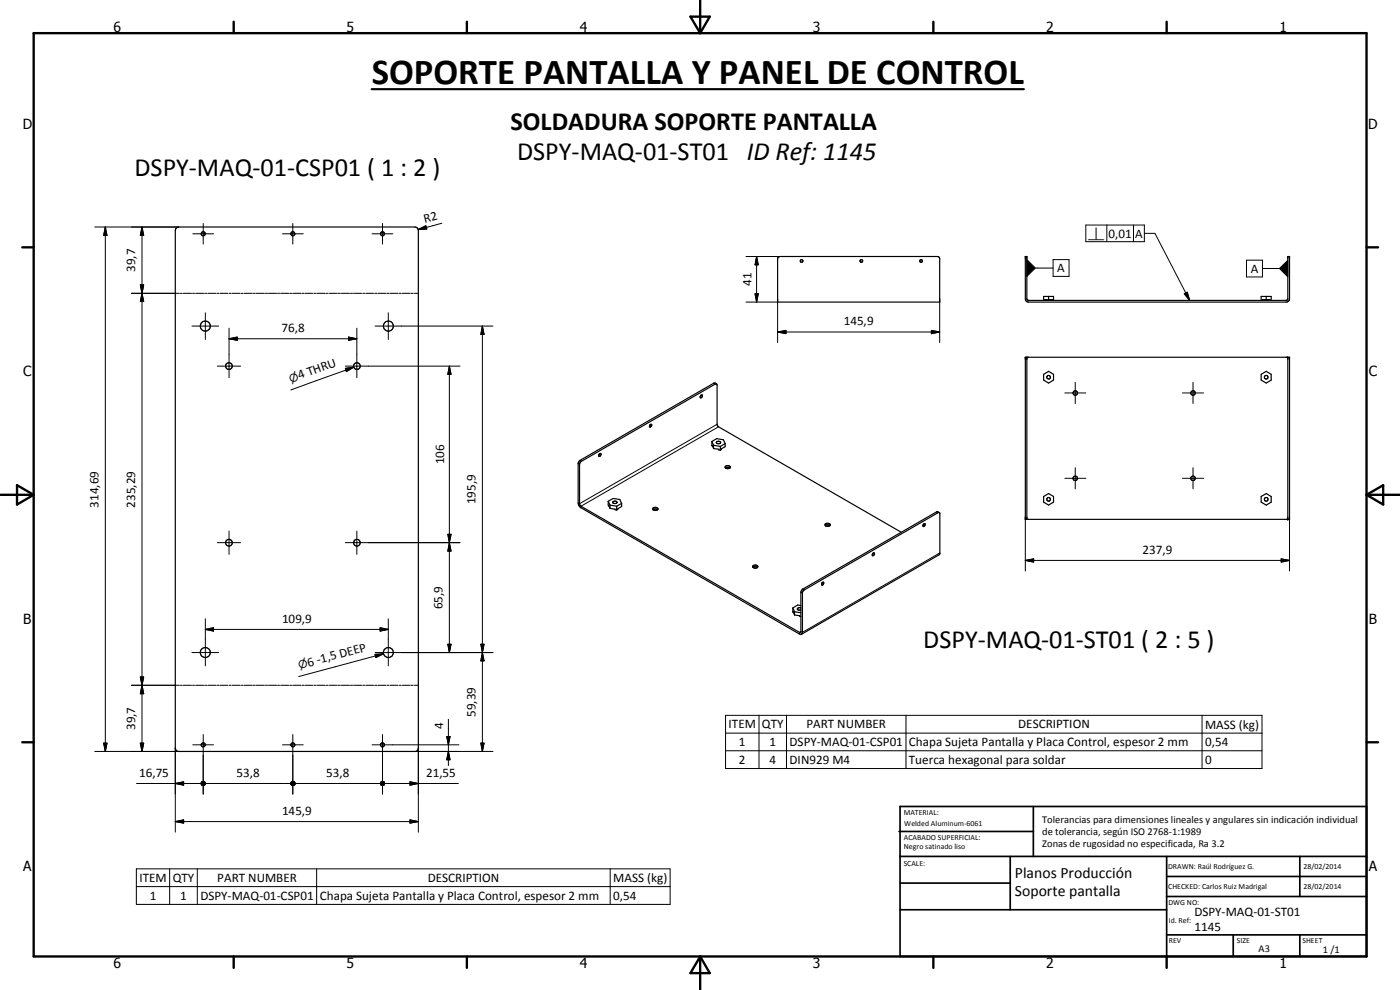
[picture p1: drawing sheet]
<svg xmlns="http://www.w3.org/2000/svg" width="420mm" height="297mm" viewBox="0 0 420 297" stroke-linecap="round" stroke-linejoin="round" font-family="sans-serif">
<g fill="none" stroke="#000" stroke-width=".35">
<path d="M52.8 68.5l.8-.4h70.9l1 .6v156l-.5 .7-71.6 .1-.7-.6-.1-155.8zM233.5 77.3l.5-.3h47.7l.3 .5v13.1h-48.6zM307.7 77h.5v12.7l.5 .4h77.3l.5-.3v-12.8h.5v12.8l-.8 .8h-77.5a.93 .93 0 0 1-1-.9zM313.2 90.1v-1.2h3v1.2M313.6 90.1v-.2h2.3v.2M313.7 89.9v.2M314.7 88.9v1M315.7 89.9v.2M378.5 90.1v-1.2h3v1.2M378.9 90.1v-.2h2.3v.2M379 89.9v.2M380 88.9v1"/>
<path d="M381 89.9v.2M210.3 118.6l.3-.1a.41 .41 0 0 1 .1 .6 .41 .41 0 0 1-.6 .1zM210.4 118.6l-.3 .4M215 115.2l-.2-.1-40.4 23.4-.5 .7v12.1l.2 .3 66 38.2 .3-.2v-11.9l.4-.9 40.3-23.2 .3-.1 .5 .3M215 115.2l.2 .4v11.9l.4 .6 54.9 31.6M215 115.2l-.5-.3-.3 .1-40.1 23.1-.6 .8v12l.5 1.2 66.3 38.2 .3-.1 .2-.5v-11.9l.4-.7 40.4-23.3h.3M307.7 107.2h79.3v48.6h-79.3zM308.2 107.2v48.6M313.2 112.3l1.5-.9 1.5 .9v1.7l-1.5 .9-1.5-.9zM378.5 112.3l1.5-.9 1.5 .9v1.7l-1.5 .9-1.5-.9zM386.5 107.2v48.6M179.8 136.4l-.1 .2"/>
<path d="M179.9 136.2l.3-.1a.43 .43 0 0 1 .1 .5 .43 .43 0 0 1-.6 .2zM195.1 127.4l-.2 .4M213.6 132.5v1.1l.6 1M213.6 132.5l1.5-.9 2 .4 .5 1.1M213.6 132.5l.6 1.1M214.2 134.6l1.5 .2v.2l.5 .1M214.2 133.6v1M214.2 133.6l2 .3M215.1 132.5a.72 .72 0 0 1 1.2 .3 .67 .67 0 0 1-.7 .3 .67 .67 0 0 1-.6-.5zM216.2 133.9v1.2M217.6 133.1v.9l-1.1 .7-.3 .4M217.6 133.1l-1.4 .8"/>
<path d="M217.8 139.9a.79 .79 0 0 1 .8-.2 .79 .79 0 0 1 .5 .7 .73 .73 0 0 1-.9 .3 .73 .73 0 0 1-.4-.8zM182.5 150.4l.2 1.4M182.5 150.4l1.5-.8 2 .3 .6 1.1M182.5 150.4l.6 1.2M182.7 151.8v-.2l.4 .9M182.7 151.7v.1M183.1 152.5l2 .5M183.1 151.6v.9M183.1 151.6l2 .3M184 150.5l.7-.1 .5 .3a.67 .67 0 0 1-.7 .4 .67 .67 0 0 1-.6-.5zM185.1 151.9v1.1M186.6 151v1l-1.5 1"/>
<path d="M186.6 151l-1.5 .9M195.9 152.5a.83 .83 0 0 1 .9-.3 .83 .83 0 0 1 .6 .7 .84 .84 0 0 1-.9 .3 .84 .84 0 0 1-.6-.7zM196 153l.7-.3 .6 .3M217.7 140.4l.5-.2 .9 .2M247.6 157.3a.89 .89 0 0 1 1.6 .3 .83 .83 0 0 1-.9 .3 .83 .83 0 0 1-.7-.6zM247.7 157.7a1.09 1.09 0 0 1 1.4 0M277.2 157.2l.2-.1a.46 .46 0 0 1 .2 .6 .46 .46 0 0 1-.6 .2zM277.2 157.2l-.2 .4M281.9 153.8l.2 .2v12.1l-.3 .4-41.2 23.8M313.2 149l1.5-.9 1.5 .9v1.7l-1.5 .9-1.5-.9zM378.5 149l1.5-.9 1.5 .9v1.7l-1.5 .9-1.5-.9zM226 170.2l.5-.1 .9 .1"/>
<path d="M226 170.2a1.09 1.09 0 0 0 1.4 0M226 170.2a.77 .77 0 0 1 .6-.7 .77 .77 0 0 1 .8 .5v.2M246.8 174.8l-.2 .4M246.8 174.8l.2-.1a.46 .46 0 0 1 .1 .5 .46 .46 0 0 1-.5 .3zM262 166l-.2 .4M262.1 165.9h.2a.53 .53 0 0 1 .1 .6 .53 .53 0 0 1-.5 .3l-.1-.5zM237.9 182.4l.2 1.4M237.9 182.4l.6 1.2M238.1 183.8v-.2l.4 .9M238.1 183.7v.1M238.5 184.5l1.5 .2v.3h.4M238.5 183.6v.9"/>
<path d="M238.5 183.6l1.9 .3M240.4 182.4l-.4-.1a.42 .42 0 0 0-.6 .2 .42 .42 0 0 0 .2 .5h.8M240.4 181.7l-1-.2-1.5 .9"/>
<circle cx="61" cy="70.2" r=".63"/>
<circle cx="87.9" cy="70.1" r=".61"/>
<circle cx="114.8" cy="70.2" r=".61"/>
<circle cx="240.6" cy="78.3" r=".4"/>
<circle cx="258.5" cy="78.3" r=".4"/>
<circle cx="276.4" cy="78.3" r=".41"/>
<circle cx="61.6" cy="97.8" r="1.51"/>
<circle cx="116.5" cy="97.8" r="1.51"/>
<circle cx="68.7" cy="109.8" r="1.01"/>
<circle cx="107.1" cy="109.8" r=".99"/>
<circle cx="314.7" cy="113.2" r=".54"/>
<circle cx="322.7" cy="117.9" r=".67"/>
<circle cx="358" cy="117.9" r=".67"/>
<circle cx="380" cy="113.2" r=".54"/>
<circle cx="195.3" cy="127.7" r=".41"/>
<circle cx="314.7" cy="149.8" r=".54"/>
<circle cx="322.7" cy="143.5" r=".68"/>
<circle cx="358" cy="143.5" r=".68"/>
<circle cx="380" cy="149.8" r=".55"/>
<circle cx="68.7" cy="162.8" r="1"/>
<circle cx="107.1" cy="162.8" r="1"/>
<circle cx="61.6" cy="195.8" r="1.5"/>
<circle cx="116.5" cy="195.8" r="1.49"/>
<circle cx="61" cy="223.5" r=".6"/>
<circle cx="87.9" cy="223.5" r=".59"/>
<circle cx="114.8" cy="223.5" r=".6"/>
</g>
<g fill="none" stroke="#000" stroke-width=".3">
<path d="M28.4 68.1h25.2M31.6 68.1l.5 2.6h-1zM31.6 68.1v157.4M42.6 68.1l.5 2.6h-1zM42.6 68.1v157.4M57.9 70.1h6.2M61 67.1v6.1M84.8 70.1h6.2M87.9 67.1v6.1M111.7 70.1h6.2M114.8 67.1v6.1M125.5 68.9l2.3-1.2 .3 1z"/>
<path d="M132.6 67l-7.1 1.9M223.9 77h10.1M227.1 77l.5 2.5h-1zM227.1 77v13.6M308.2 77.9l2.5 2.5-2.5 2.5zM316 77.9h4.8v5h-4.8zM325.9 67.5h17.5v5h-17.5zM332.2 67.5v5M340.2 67.5v5M343.4 70h3.2l10.4 20.1M374.1 78.1h4.8v5h-4.8zM39.4 88h14.4"/>
<path d="M42.1 85.5h1l-.5 2.5zM42.6 88l.5 2.5h-1zM54.1 88h.6M55 88h2.5M57.6 97.8h8M57.8 88h.6M58.7 88h2.4M61.4 88h.6M61.6 93.9v8M62.3 88h2.5M65.1 88h.6M66 88h2.4"/>
<path d="M68.7 88h.6M68.7 98.5v14.8M69.6 88h2.5M72.4 88h.6M73.3 88h2.4M76 88h.6M76.9 88h2.5M79.7 88h.6M80.6 88h2.4M83.3 88h.6M84.2 88h2.4M86.9 88h.7"/>
<path d="M87.9 88h2.4M90.6 88h.6M91.5 88h2.4M94.3 88h.6M95.2 88h2.4M97.9 88h.6M98.8 88h2.4M101.5 88h.6M102.4 88h2.5M105.2 88h.6M106.1 88h2.4M107.1 98.5v14.8"/>
<path d="M108.9 88h.5M109.8 88h2.4M112.5 88h.6M112.6 97.8h35.3M113.4 88h2.5M116.2 88h.5M116.5 93.9v8M117 88h2.5M119.8 88h.6M120.7 88h2.4M123.4 88h.6M124.4 88h1.1"/>
<path d="M144.8 97.8l.5 2.5h-1zM144.8 97.8v127.7M223.9 90.6h9.5M226.6 88.1h1l-.5 2.5zM233.4 99.6l2.5-.5v1zM233.4 99.6h48.6M233.4 89.7v13.1M279.5 99.1l2.5 .5-2.5 .5zM282 89.7v13.1M310.7 80.4h5.3M355.4 88.1l.9-.4 .7 2.4zM378.9 80.6h5.1"/>
<path d="M384 80.6l2.5-2.5v5zM65.2 109.9h7M68.7 101.6l2.5-.5v1zM68.7 101.6h38.4M103.6 109.9h34.4M103.7 110.5l2.5-.3-2.2 1.3zM104.6 101.1l2.5 .5-2.5 .5zM106.2 110.2l-18.9 6.8M134.9 109.9l.5 2.4h-1zM134.9 109.9v85.9M214.2 115l.5 .2M319.6 117.9h6.3"/>
<path d="M322.7 114.7v6.4M354.9 117.9h6.3M358 114.7v6.4M173.5 139.1l.4 .3M174.1 138.1l.4 .3M215.2 127.3l-41.3 23.8-.4-.2M215.6 128.1l-41.2 23.8v.5M68.7 159.3v7M107.1 159.3v7M281.1 153.6l.4 .2M307.7 155.2v16.1M319.6 143.5h6.3"/>
<path d="M322.7 140.3v6.4M354.9 143.5h6.3M358 140.3v6.4M387 155.2v16.1M65.2 162.8h7M103.6 162.8h34.4M134.4 160.3h1l-.5 2.5zM134.9 162.8l.5 2.6h-1zM240.4 177.7l.4 .3M240.9 176.7l.5 .3M282.1 165.9l-41.3 23.8-.4-.2-.5 .2v.5M307.7 168.1l2.5-.4v1z"/>
<path d="M307.7 168.1h79.3M384.5 167.7l2.5 .4-2.5 .6zM57.6 195.8h8M61.6 188.8l2.5-.5v1.1zM61.6 185.7v14.1M61.6 188.8h54.9M112.6 196.3l2.5-.1-2.3 1.1zM112.6 195.8h35.3M114.1 188.3l2.4 .5-2.4 .6zM115.1 196.2l-25.4 6.8M116.5 185.7v14.1M134.4 193.3h1l-.5 2.5z"/>
<path d="M144.3 193.3h1l-.5 2.5zM144.8 195.8l.5 2.5h-1zM39.4 205.6h14.4M42.1 203.1h1l-.5 2.5zM42.1 203.1l1 5.1h-1l1-5.1zM42.6 205.6l.5 2.6h-1zM54.1 205.6h.6M55 205.6h2.5M57.8 205.6h.6M58.7 205.6h2.4M61.4 205.6h.6M62.3 205.6h2.5"/>
<path d="M65.1 205.6h.6M66 205.6h2.4M68.7 205.6h.6M69.6 205.6h2.5M72.4 205.6h.6M73.3 205.6h2.4M76 205.6h.6M76.9 205.6h2.5M79.7 205.6h.6M80.6 205.6h2.4M83.3 205.6h.6M84.2 205.6h2.4"/>
<path d="M86.9 205.6h.7M87.9 205.6h2.4M90.6 205.6h.6M91.5 205.6h2.4M94.3 205.6h.6M95.2 205.6h2.4M97.9 205.6h.6M98.8 205.6h2.4M101.5 205.6h.6M102.4 205.6h2.5M105.2 205.6h.6M106.1 205.6h2.4"/>
<path d="M108.9 205.6h.5M109.8 205.6h2.4M112.5 205.6h.6M113.4 205.6h2.5M116.2 205.6h.5M117 205.6h2.5M119.8 205.6h.6M120.7 205.6h2.4M123.4 205.6h.6M124.4 205.6h1.1M134.6 215.8v13.9M217.8 214.6h160.9v16h-160.9z"/>
<path d="M217.8 220h160.9M227.8 214.6v16M236 214.6v16M271.9 214.6v16M360.8 214.6v16M28.4 225.5h25.2M31.1 223h1l-.5 2.5zM41 235.1h19.4M42.1 223h1l-.5 2.5zM52.6 235.1l2.5-.5v1zM52.6 224.5v25.2M57.9 223.5h6.2"/>
<path d="M60.4 235l1.2 .1-1.2 .1zM60.4 235.2l1.2-.1-1.2 .2zM60.4 234.8l1.2 .3-1.2-.1zM60.4 235.3l1.2-.2-1.1 .4zM60.5 234.7l.2-.2 .9 .6zM60.5 234.7l1.1 .4-1.2-.3zM60.5 235.5l1.1-.4-.9 .5zM60.7 234.5l.2-.1 .7 .7zM60.7 235.6l.9-.5zM60.9 234.4l.7 .7zM60.9 235.7l.7-.6zM61 220.4v17.9"/>
<path d="M61 234.4l.6 .7zM61.2 234.5l.4 .6zM61.4 234.6l.2 .5zM61.5 234.7l.1 .4zM61.6 235.1l-.6 .6zM61.6 235.1l-.4 .5zM61.6 235.1l-.2 .5zM61.6 235.1l-.1 .3zM61.6 235.1v.1zM61.6 235.1h25.7M84.8 223.5h6.2M87.3 235l1.2 .1-1.2 .1z"/>
<path d="M87.3 235.2l1.2-.1-1.2 .2zM87.3 234.8l1.2 .3-1.2-.1zM87.3 235.3l1.2-.2-1.1 .4zM87.4 234.7l.2-.2 .9 .6zM87.4 234.7l1.1 .4-1.2-.3zM87.4 235.5l1.1-.4-.9 .5zM87.6 234.5l.1-.1 .8 .7zM87.6 235.6l.9-.5zM87.7 234.4l.8 .7zM87.7 235.7l.8-.6zM87.9 220.4v17.9M87.9 234.4l.6 .7z"/>
<path d="M88.1 234.5l.4 .6zM88.3 234.6l.2 .5zM88.4 234.7l.1 .4zM88.5 235.1l-.6 .6zM88.5 235.1l-.4 .5zM88.5 235.1l-.2 .5zM88.5 235.1l-.1 .3zM88.5 235.1v.1zM88.5 235.1h25.7M111.7 223.5h26M114.2 235l1.2 .1-1.2 .1zM114.2 235.2l1.2-.1-1.2 .2z"/>
<path d="M114.2 234.8l1.2 .3-1.2-.1zM114.2 235.3l1.2-.2-1.1 .4zM114.3 234.7l.2-.2 .9 .6zM114.3 234.7l1.1 .4-1.2-.3zM114.3 235.5l1.1-.4-.9 .5zM114.5 234.5l.1-.1 .8 .7zM114.5 235.6l.9-.5zM114.6 234.4l.8 .7zM114.6 235.7l.8-.6-.6 .6zM114.8 220.4v17.9M114.8 234.4l.6 .7zM115 234.5l.4 .6z"/>
<path d="M115.2 234.6l.2 .5zM115.3 234.7l.1 .4zM115.4 235.1l-.6 .6zM115.4 235.1l-.4 .5zM115.4 235.1l-.2 .5zM115.4 235.1l-.1 .3zM115.4 235.1v.1zM115.4 235.1h22.2M123.1 234.6l2.4 .5-2.4 .5zM124.5 225.5h23.4M125.5 224.5v25.2M134.1 221h1l-.5 2.5z"/>
<path d="M134.6 225.5l.5 2.5h-1zM144.3 223h1l-.5 2.5zM217.8 225.3h160.9M52.6 246.5l2.5-.5v1zM52.6 246.5h72.9M123.1 246l2.4 .5-2.4 .5zM40.9 260.7h160.2v10.7h-160.2zM40.9 266h160.2M50.9 260.7v10.7M59.2 260.7v10.7M95 260.7v10.7M183.1 260.7v10.7"/>
</g>
<g fill="#000">
<circle cx="307.7" cy="107.2" r=".18"/>
<circle cx="308.2" cy="107.2" r=".18"/>
<circle cx="386.5" cy="107.2" r=".18"/>
<circle cx="387" cy="107.2" r=".18"/>
<circle cx="386.5" cy="155.8" r=".18"/>
</g>
<g fill="none" stroke="#000" stroke-width=".71">
<path d="M10.1 9.9h400v277.1h-400zM70.1 6.5v3.4M140.1 6.5v3.4M207.2 5h5.8l-2.9 4.9zM210.1 0v9.9M280.1 6.5v3.4M350.1 6.5v3.4M6.7 74.2h3.4M410.1 74.2h3.5M.1 148.5h10M5.1 145.6l5 2.9-5 2.9zM410.1 148.5h10"/>
<path d="M410.1 148.5l5-2.9v5.8zM6.7 222.7h3.4M410.1 222.7h3.5M70.1 287v3.4M140.1 287v3.4M210.1 287v10M210.1 287l2.9 5h-5.8zM280.1 287v3.4M350.1 287v3.4"/>
</g>
<g fill="none" stroke="#000" stroke-width=".51">
<path d="M269.8 249.5h40.3M270.1 242h140v45h-140zM270.1 257h140M303.2 257v16M310.1 242v15M350.1 257v30M390.1 257v12M270.1 265h33.1M270.1 273h80M350.1 269h60M350.1 263h60M350.1 280.5h60"/>
<path d="M370.1 280.5v6.5M390.1 280.5v6.5"/>
</g>
<path d="M111.5 26.8h195.8" fill="none" stroke="#000" stroke-width=".63"/>
<g fill="#000">
<path d="M31.6 68.1l.5 2.6h-1zM42.6 68.1l.5 2.6h-1zM125.5 68.9l2.3-1.2 .3 1zM227.1 77l.5 2.5h-1zM384 80.6l2.5-2.5v5zM42.1 85.5h1l-.5 2.5zM42.6 88l.5 2.5h-1zM226.6 88.1h1l-.5 2.5zM233.4 99.6l2.5-.5v1zM308.2 77.9l2.5 2.5-2.5 2.5zM355.4 88.1l.9-.4 .7 2.4zM68.7 101.6l2.5-.5v1z"/>
<path d="M103.7 110.5l2.5-.3-2.2 1.3zM104.6 101.1l2.5 .5-2.5 .5zM134.9 109.9l.5 2.4h-1zM144.8 97.8l.5 2.5h-1zM279.5 99.1l2.5 .5-2.5 .5zM134.4 160.3h1l-.5 2.5zM134.9 162.8l.5 2.6h-1zM307.7 168.1l2.5-.4v1zM384.5 167.7l2.5 .4-2.5 .6zM61.6 188.8l2.5-.5v1.1zM112.6 196.3l2.5-.1-2.3 1.1zM114.1 188.3l2.4 .5-2.4 .6z"/>
<path d="M134.4 193.3h1l-.5 2.5zM144.3 193.3h1l-.5 2.5zM144.8 195.8l.5 2.5h-1zM42.1 203.1h1l-.5 2.5zM42.6 205.6l.5 2.6h-1zM31.1 223h1l-.5 2.5zM42.1 223h1l-.5 2.5zM52.6 235.1l2.5-.5v1zM61.5 234.7l.1 .4zM61.4 234.6l.2 .5zM61.2 234.5l.4 .6zM61 234.4l.6 .7z"/>
<path d="M60.9 234.4l.7 .7zM60.7 234.5l.2-.1 .7 .7zM60.5 234.7l.2-.2 .9 .6zM60.5 234.7l1.1 .4-1.2-.3zM60.4 234.8l1.2 .3-1.2-.1zM60.4 235l1.2 .1-1.2 .1zM60.4 235.2l1.2-.1-1.2 .2zM60.4 235.3l1.2-.2-1.1 .4zM60.5 235.5l1.1-.4-.9 .5zM60.7 235.6l.9-.5zM60.9 235.7l.7-.6zM61.6 235.1l-.6 .6z"/>
<path d="M61.6 235.1l-.4 .5zM61.6 235.1l-.2 .5zM61.6 235.1l-.1 .3zM61.6 235.1v.1zM88.4 234.7l.1 .4zM88.3 234.6l.2 .5zM88.1 234.5l.4 .6zM87.9 234.4l.6 .7zM87.7 234.4l.8 .7zM87.6 234.5l.1-.1 .8 .7zM87.4 234.7l.2-.2 .9 .6zM87.4 234.7l1.1 .4-1.2-.3z"/>
<path d="M87.3 234.8l1.2 .3-1.2-.1zM87.3 235l1.2 .1-1.2 .1zM87.3 235.2l1.2-.1-1.2 .2zM87.3 235.3l1.2-.2-1.1 .4zM87.4 235.5l1.1-.4-.9 .5zM87.6 235.6l.9-.5zM87.7 235.7l.8-.6zM88.5 235.1l-.6 .6zM88.5 235.1l-.4 .5zM88.5 235.1l-.2 .5zM88.5 235.1l-.1 .3zM88.5 235.1v.1z"/>
<path d="M115.3 234.7l.1 .4zM115.2 234.6l.2 .5zM115 234.5l.4 .6zM114.8 234.4l.6 .7zM114.6 234.4l.8 .7zM114.5 234.5l.1-.1 .8 .7zM114.3 234.7l.2-.2 .9 .6zM114.3 234.7l1.1 .4-1.2-.3zM114.2 234.8l1.2 .3-1.2-.1zM114.2 235l1.2 .1-1.2 .1zM114.2 235.2l1.2-.1-1.2 .2zM114.2 235.3l1.2-.2-1.1 .4z"/>
<path d="M114.3 235.5l1.1-.4-.9 .5zM114.5 235.6l.9-.5zM114.6 235.7l.8-.6-.6 .6zM115.4 235.1l-.6 .6zM115.4 235.1l-.4 .5zM115.4 235.1l-.2 .5zM115.4 235.1l-.1 .3zM115.4 235.1v.1zM123.1 234.6l2.4 .5-2.4 .5zM134.1 221h1l-.5 2.5zM134.6 225.5l.5 2.5h-1zM144.3 223h1l-.5 2.5z"/>
<path d="M52.6 246.5l2.5-.5v1zM123.1 246l2.4 .5-2.4 .5z"/>
</g>
<text font-size="11" x="111.6" y="25.2">SOPORTE PANTALLA Y PANEL DE CONTROL</text>
<g font-size="7.9">
<text x="153.2" y="39.1">SOLDADURA SOPORTE PANTALLA</text>
<text x="40.4" y="52.8">DSPY-MAQ-01-CSP01 ( 1 : 2 )</text>
<text x="155.2" y="48.1">DSPY-MAQ-01-ST01 ID Ref: 1145</text>
<text x="277.1" y="194.6">DSPY-MAQ-01-ST01 ( 2 : 5 )</text>
</g>
<g font-size="4.7">
<text x="304.6" y="263.5">Planos Producción</text>
<text x="304.6" y="268.9">Soporte pantalla</text>
</g>
<g font-size="4.2">
<text x="34" y="9.6">6</text>
<text x="104" y="9.6">5</text>
<text x="174" y="9.6">4</text>
<text x="244" y="9.6">3</text>
<text x="314" y="9.6">2</text>
<text x="384" y="9.6">1</text>
<text x="6.8" y="38.7">D</text>
<text x="410.6" y="38.7">D</text>
<text x="7" y="112.9">C</text>
<text x="410.8" y="112.9">C</text>
<text x="7" y="187.1">B</text>
<text x="410.8" y="187.1">B</text>
<text x="7" y="261.4">A</text>
<text x="410.8" y="261.4">A</text>
<text x="34" y="290.4">6</text>
<text x="104" y="290.4">5</text>
<text x="174" y="290.4">4</text>
<text x="244" y="290.4">3</text>
<text x="314" y="290.4">2</text>
<text x="384" y="290.4">1</text>
</g>
<g font-size="3.9">
<text x="127.5" y="66.8" transform="rotate(-15 127.5 66.8)">R2</text>
<text x="332.7" y="71.3">0,01</text>
<text x="340.7" y="71.3">A</text>
<text x="40.6" y="81.6" transform="rotate(-90 40.6 81.6)">39,7</text>
<text x="317.3" y="81.7">A</text>
<text x="375.4" y="81.8">A</text>
<text x="225.5" y="85.8" transform="rotate(-90 225.5 85.8)">41</text>
<text x="84.4" y="99.6">76,8</text>
<text x="253.2" y="97.6">145,9</text>
<text x="89.9" y="113.8" transform="rotate(-20 89.9 113.8)">4 THRU</text>
<text x="133.3" y="139.4" transform="rotate(-90 133.3 139.4)">106</text>
<text x="29.6" y="152.3" transform="rotate(-90 29.6 152.3)">314,69</text>
<text x="40.6" y="152.3" transform="rotate(-90 40.6 152.3)">235,29</text>
<text x="142.7" y="151.3" transform="rotate(-90 142.7 151.3)">195,9</text>
<text x="342.9" y="166.1">237,9</text>
<text x="132.8" y="182.8" transform="rotate(-90 132.8 182.8)">65,9</text>
<text x="84.7" y="186.8">109,9</text>
<text x="92.6" y="200" transform="rotate(-15 92.6 200)">6 -1,5 DEEP</text>
<text x="142.7" y="215.1" transform="rotate(-90 142.7 215.1)">59,39</text>
<text x="40.6" y="219.1" transform="rotate(-90 40.6 219.1)">39,7</text>
<text x="133" y="218.6" transform="rotate(-90 133 218.6)">4</text>
<text x="218.7" y="218.6">ITEM</text>
<text x="228.7" y="218.6">QTY</text>
<text x="242" y="218.6">PART NUMBER</text>
<text x="305.6" y="218.6">DESCRIPTION</text>
<text x="361.6" y="218.7">MASS (kg)</text>
<text x="221.8" y="223.9">1</text>
<text x="230.9" y="223.9">1</text>
<text x="237" y="223.9">DSPY-MAQ-01-CSP01</text>
<text x="272.8" y="223.9">Chapa Sujeta Pantalla y Placa Control, espesor 2 mm</text>
<text x="361.6" y="223.9">0,54</text>
<text x="41.8" y="233">16,75</text>
<text x="71" y="233">53,8</text>
<text x="97.9" y="233">53,8</text>
<text x="127.9" y="233">21,55</text>
<text x="221.8" y="229.2">2</text>
<text x="230.9" y="229.2">4</text>
<text x="237" y="229.2">DIN929 M4</text>
<text x="272.8" y="229.3">Tuerca hexagonal para soldar</text>
<text x="361.6" y="229.2">0</text>
<text x="84.7" y="244.4">145,9</text>
<text x="41.9" y="264.6">ITEM</text>
<text x="44.9" y="269.9">1</text>
<text x="51.8" y="264.6">QTY</text>
<text x="54.1" y="269.9">1</text>
<text x="60.1" y="269.9">DSPY-MAQ-01-CSP01</text>
<text x="65.2" y="264.6">PART NUMBER</text>
<text x="128.4" y="264.6">DESCRIPTION</text>
<text x="184.1" y="264.7">MASS (kg)</text>
<text x="184.1" y="269.9">0,54</text>
<text x="96" y="270">Chapa Sujeta Pantalla y Placa Control, espesor 2 mm</text>
<text x="358.5" y="275">DSPY-MAQ-01-ST01</text>
<text x="358.5" y="279.4">1145</text>
</g>
<g font-size="3.3">
<text x="326.4" y="71.9">b</text>
<text x="87.3" y="114.8" transform="rotate(-20 87.3 114.8)">n</text>
<text x="89.9" y="200.7" transform="rotate(-15 89.9 200.7)">n</text>
</g>
<g font-size="3.1">
<text x="312.7" y="246.8">Tolerancias para dimensiones lineales y angulares sin indicación individual</text>
<text x="312.7" y="250.4">de tolerancia, según ISO 2768-1:1989</text>
<text x="312.7" y="254">Zonas de rugosidad no especificada, Ra 3.2</text>
<text x="377.7" y="285.6">A3</text>
<text x="397" y="285.9">1 /1</text>
</g>
<g font-size="2.4">
<text x="271.2" y="244.4">MATERIAL:</text>
<text x="271.3" y="252">ACABADO SUPERFICIAL:</text>
<text x="271.4" y="247.9">Welded Aluminum-6061</text>
<text x="271.3" y="254.6">Negro satinado liso</text>
<text x="271.2" y="259.7">SCALE:</text>
<text x="350.6" y="260.8">DRAWN: Raúl Rodríguez G.</text>
<text x="391.2" y="260.6">28/02/2014</text>
<text x="350.6" y="266.9">CHECKED: Carlos Ruiz Madrigal</text>
<text x="391.2" y="266.7">28/02/2014</text>
<text x="350.6" y="271.4">DWG NO:</text>
<text x="350.8" y="276.9">Id. Ref:</text>
<text x="350.8" y="282.8">REV</text>
<text x="371.2" y="282.9">SIZE</text>
<text x="390.9" y="282.9">SHEET</text>
</g>
</svg>
